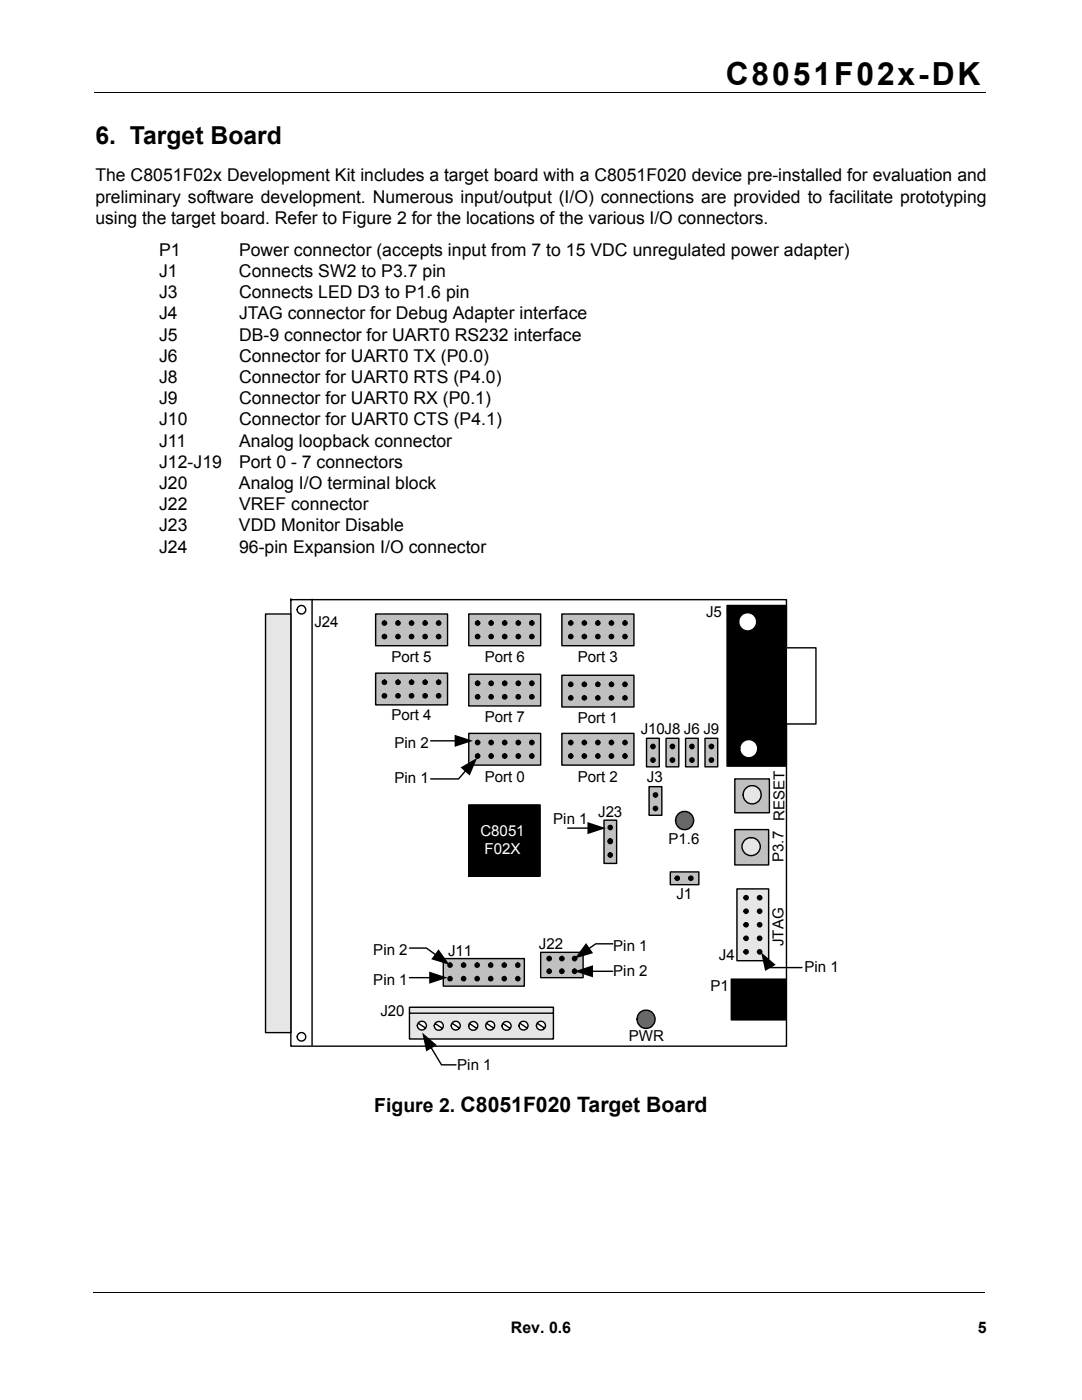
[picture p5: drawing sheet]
<svg xmlns="http://www.w3.org/2000/svg" width="216mm" height="279mm" viewBox="0 0 216 279" stroke-linecap="round" stroke-linejoin="round" font-family="sans-serif">
<path d="M18.8 18.4h177.8M18.6 257.9h177.8" fill="none" stroke="#000" stroke-width=".2"/>
<g fill="#fff">
<path d="M19.1 259.4h38.1v14.5h-38.1z"/>
<path d="M52.4 118.9h115.4v96h-115.4z"/>
</g>
<path d="M147 177.4h6.4v14.3h-6.4z" fill="#e6e6e6"/>
<path d="M147 177.4h6.4v14.3h-6.4z" fill="none" stroke="#000" stroke-width=".28"/>
<path d="M133.8 174h5.6v2.6h-5.6z" fill="#c0c0c0"/>
<path d="M58 119.7h98.9v89.1h-98.9M58 119.5v89.1M93.5 160.6h14.3v14.3h-14.3zM133.8 174h5.6v2.6h-5.6z" fill="none" stroke="#000" stroke-width=".28"/>
<path d="M93.5 160.6h14.3v14.3h-14.3z" fill="#000"/>
<path d="M146.6 155.4h6.9v6.8h-6.9z" fill="#c0c0c0"/>
<path d="M146.6 155.4h6.9v6.8h-6.9z" fill="none" stroke="#000" stroke-width=".28"/>
<path d="M146.6 165.6h6.8v7h-6.8z" fill="#c0c0c0"/>
<path d="M146.6 165.6h6.8v7h-6.8z" fill="none" stroke="#000" stroke-width=".28"/>
<circle cx="149.9" cy="169" r="1.8" fill="#e6e6e6"/>
<circle cx="149.9" cy="169" r="1.8" fill="none" stroke="#000" stroke-width=".28"/>
<circle cx="150.1" cy="158.6" r="1.8" fill="#e6e6e6"/>
<circle cx="150.1" cy="158.6" r="1.8" fill="none" stroke="#000" stroke-width=".28"/>
<circle cx="128.9" cy="203.4" r="1.82" fill="#656565"/>
<circle cx="128.9" cy="203.4" r="1.82" fill="none" stroke="#000" stroke-width=".28"/>
<circle cx="136.6" cy="163.7" r="1.83" fill="#656565"/>
<g fill="none" stroke="#000" stroke-width=".28">
<path d="M145.9 195.4h10.9v8.1h-10.9zM153.5 192.9l.2 .2h6.3"/>
<circle cx="135.1" cy="175.3" r=".43"/>
<circle cx="136.6" cy="163.7" r="1.83"/>
<circle cx="137.8" cy="175.3" r=".43"/>
<circle cx="148.9" cy="179.2" r=".41"/>
<circle cx="151.6" cy="179.2" r=".42"/>
<circle cx="148.9" cy="184.5" r=".41"/>
<circle cx="148.9" cy="187.2" r=".42"/>
<circle cx="148.9" cy="190" r=".42"/>
<circle cx="148.9" cy="181.8" r=".42"/>
<circle cx="151.6" cy="184.5" r=".42"/>
<circle cx="151.6" cy="187.2" r=".42"/>
<circle cx="151.6" cy="190" r=".42"/>
<circle cx="151.6" cy="181.8" r=".42"/>
</g>
<g fill="#000">
<path d="M151.9 190.1l2.9 2.5-2.1 1.2z"/>
<circle cx="135.1" cy="175.3" r=".43"/>
<circle cx="137.8" cy="175.3" r=".43"/>
<circle cx="148.9" cy="179.2" r=".41"/>
<circle cx="151.6" cy="179.2" r=".42"/>
<circle cx="148.9" cy="184.5" r=".41"/>
<circle cx="148.9" cy="187.2" r=".42"/>
<circle cx="148.9" cy="190" r=".42"/>
<circle cx="148.9" cy="181.8" r=".42"/>
<circle cx="151.6" cy="184.5" r=".42"/>
<circle cx="151.6" cy="187.2" r=".42"/>
<circle cx="151.6" cy="190" r=".42"/>
<circle cx="151.6" cy="181.8" r=".42"/>
</g>
<path d="M145.9 195.4h10.9v8.1h-10.9z" fill="#000"/>
<path d="M81.7 201h28.7v6.3h-28.7z" fill="#e6e6e6"/>
<path d="M81.7 201h28.7v6.3h-28.7zM81.7 202.2h28.7" fill="none" stroke="#000" stroke-width=".28"/>
<path d="M75 122.5h14.3v6.4h-14.3z" fill="#c0c0c0"/>
<g fill="none" stroke="#000" stroke-width=".28">
<path d="M75 122.5h14.3v6.4h-14.3z"/>
<circle cx="76.7" cy="124.3" r=".43"/>
<circle cx="76.7" cy="127" r=".43"/>
<circle cx="79.4" cy="124.3" r=".43"/>
<circle cx="79.4" cy="127.1" r=".43"/>
<circle cx="82.1" cy="127" r=".43"/>
<circle cx="82.1" cy="124.3" r=".43"/>
<circle cx="84.8" cy="127" r=".42"/>
<circle cx="84.8" cy="124.3" r=".43"/>
<circle cx="87.5" cy="124.3" r=".43"/>
<circle cx="87.5" cy="127" r=".43"/>
</g>
<g fill="#000">
<circle cx="76.7" cy="124.3" r=".43"/>
<circle cx="76.7" cy="127" r=".43"/>
<circle cx="79.4" cy="124.3" r=".43"/>
<circle cx="79.4" cy="127.1" r=".43"/>
<circle cx="82.1" cy="127" r=".43"/>
<circle cx="82.1" cy="124.3" r=".43"/>
<circle cx="84.8" cy="127" r=".42"/>
<circle cx="84.8" cy="124.3" r=".43"/>
<circle cx="87.5" cy="124.3" r=".43"/>
<circle cx="87.5" cy="127" r=".43"/>
</g>
<path d="M93.5 122.5h14.4v6.4h-14.4z" fill="#c0c0c0"/>
<g fill="none" stroke="#000" stroke-width=".28">
<path d="M93.5 122.5h14.4v6.4h-14.4z"/>
<circle cx="95.3" cy="124.3" r=".43"/>
<circle cx="95.3" cy="127" r=".43"/>
<circle cx="98" cy="124.3" r=".43"/>
<circle cx="98" cy="127" r=".43"/>
<circle cx="100.7" cy="127" r=".42"/>
<circle cx="100.7" cy="124.3" r=".43"/>
<circle cx="103.4" cy="127" r=".43"/>
<circle cx="103.4" cy="124.3" r=".43"/>
<circle cx="106.1" cy="124.3" r=".43"/>
<circle cx="106.1" cy="127" r=".43"/>
</g>
<g fill="#000">
<circle cx="95.3" cy="124.3" r=".43"/>
<circle cx="95.3" cy="127" r=".43"/>
<circle cx="98" cy="124.3" r=".43"/>
<circle cx="98" cy="127" r=".43"/>
<circle cx="100.7" cy="127" r=".42"/>
<circle cx="100.7" cy="124.3" r=".43"/>
<circle cx="103.4" cy="127" r=".43"/>
<circle cx="103.4" cy="124.3" r=".43"/>
<circle cx="106.1" cy="124.3" r=".43"/>
<circle cx="106.1" cy="127" r=".43"/>
</g>
<path d="M112.1 122.5h14.4v6.4h-14.4z" fill="#c0c0c0"/>
<g fill="none" stroke="#000" stroke-width=".28">
<path d="M112.1 122.5h14.4v6.4h-14.4z"/>
<circle cx="113.9" cy="127" r=".42"/>
<circle cx="113.9" cy="124.3" r=".43"/>
<circle cx="116.6" cy="124.3" r=".43"/>
<circle cx="116.6" cy="127.1" r=".43"/>
<circle cx="119.3" cy="124.3" r=".43"/>
<circle cx="119.3" cy="127" r=".42"/>
<circle cx="122" cy="124.3" r=".43"/>
<circle cx="122" cy="127.1" r=".43"/>
<circle cx="124.7" cy="124.3" r=".43"/>
<circle cx="124.7" cy="127" r=".43"/>
</g>
<g fill="#000">
<circle cx="113.9" cy="127" r=".42"/>
<circle cx="113.9" cy="124.3" r=".43"/>
<circle cx="116.6" cy="124.3" r=".43"/>
<circle cx="116.6" cy="127.1" r=".43"/>
<circle cx="119.3" cy="124.3" r=".43"/>
<circle cx="119.3" cy="127" r=".42"/>
<circle cx="122" cy="124.3" r=".43"/>
<circle cx="122" cy="127.1" r=".43"/>
<circle cx="124.7" cy="124.3" r=".43"/>
<circle cx="124.7" cy="127" r=".43"/>
</g>
<path d="M75 134.3h14.3v6.4h-14.3z" fill="#c0c0c0"/>
<g fill="none" stroke="#000" stroke-width=".28">
<path d="M75 134.3h14.3v6.4h-14.3z"/>
<circle cx="76.7" cy="136.2" r=".43"/>
<circle cx="76.7" cy="138.9" r=".43"/>
<circle cx="79.4" cy="136.2" r=".44"/>
<circle cx="79.4" cy="138.9" r=".43"/>
<circle cx="82.1" cy="136.1" r=".43"/>
<circle cx="82.1" cy="138.9" r=".43"/>
<circle cx="84.8" cy="138.9" r=".43"/>
<circle cx="84.8" cy="136.2" r=".44"/>
<circle cx="87.5" cy="136.2" r=".43"/>
<circle cx="87.5" cy="138.9" r=".43"/>
</g>
<g fill="#000">
<circle cx="76.7" cy="136.2" r=".43"/>
<circle cx="76.7" cy="138.9" r=".43"/>
<circle cx="79.4" cy="136.2" r=".44"/>
<circle cx="79.4" cy="138.9" r=".43"/>
<circle cx="82.1" cy="136.1" r=".43"/>
<circle cx="82.1" cy="138.9" r=".43"/>
<circle cx="84.8" cy="138.9" r=".43"/>
<circle cx="84.8" cy="136.2" r=".44"/>
<circle cx="87.5" cy="136.2" r=".43"/>
<circle cx="87.5" cy="138.9" r=".43"/>
</g>
<path d="M93.5 134.6h14.4v6.3h-14.4z" fill="#c0c0c0"/>
<g fill="none" stroke="#000" stroke-width=".28">
<path d="M93.5 134.6h14.4v6.3h-14.4z"/>
<circle cx="95.3" cy="139.1" r=".43"/>
<circle cx="95.3" cy="136.4" r=".42"/>
<circle cx="98" cy="136.4" r=".43"/>
<circle cx="98" cy="139.1" r=".43"/>
<circle cx="100.7" cy="136.4" r=".43"/>
<circle cx="100.7" cy="139.1" r=".43"/>
<circle cx="103.4" cy="136.4" r=".42"/>
<circle cx="103.4" cy="139.1" r=".42"/>
<circle cx="106.1" cy="139.1" r=".43"/>
<circle cx="106.1" cy="136.4" r=".42"/>
</g>
<g fill="#000">
<circle cx="95.3" cy="139.1" r=".43"/>
<circle cx="95.3" cy="136.4" r=".42"/>
<circle cx="98" cy="136.4" r=".43"/>
<circle cx="98" cy="139.1" r=".43"/>
<circle cx="100.7" cy="136.4" r=".43"/>
<circle cx="100.7" cy="139.1" r=".43"/>
<circle cx="103.4" cy="136.4" r=".42"/>
<circle cx="103.4" cy="139.1" r=".42"/>
<circle cx="106.1" cy="139.1" r=".43"/>
<circle cx="106.1" cy="136.4" r=".42"/>
</g>
<path d="M112.1 134.8h14.4v6.3h-14.4z" fill="#c0c0c0"/>
<g fill="none" stroke="#000" stroke-width=".28">
<path d="M112.1 134.8h14.4v6.3h-14.4z"/>
<circle cx="113.9" cy="136.6" r=".43"/>
<circle cx="113.9" cy="139.3" r=".43"/>
<circle cx="116.6" cy="139.3" r=".43"/>
<circle cx="116.6" cy="136.6" r=".43"/>
<circle cx="119.3" cy="136.6" r=".43"/>
<circle cx="119.3" cy="139.3" r=".43"/>
<circle cx="122" cy="136.6" r=".43"/>
<circle cx="122" cy="139.3" r=".43"/>
<circle cx="124.7" cy="139.3" r=".43"/>
<circle cx="124.7" cy="136.6" r=".43"/>
</g>
<g fill="#000">
<circle cx="113.9" cy="136.6" r=".43"/>
<circle cx="113.9" cy="139.3" r=".43"/>
<circle cx="116.6" cy="139.3" r=".43"/>
<circle cx="116.6" cy="136.6" r=".43"/>
<circle cx="119.3" cy="136.6" r=".43"/>
<circle cx="119.3" cy="139.3" r=".43"/>
<circle cx="122" cy="136.6" r=".43"/>
<circle cx="122" cy="139.3" r=".43"/>
<circle cx="124.7" cy="139.3" r=".43"/>
<circle cx="124.7" cy="136.6" r=".43"/>
</g>
<path d="M93.5 146.4h14.4v6.3h-14.4z" fill="#c0c0c0"/>
<g fill="none" stroke="#000" stroke-width=".28">
<path d="M93.5 146.4h14.4v6.3h-14.4z"/>
<circle cx="95.3" cy="150.9" r=".42"/>
<circle cx="95.3" cy="148.2" r=".43"/>
<circle cx="98" cy="148.2" r=".43"/>
<circle cx="98" cy="150.9" r=".42"/>
<circle cx="100.7" cy="148.2" r=".43"/>
<circle cx="100.7" cy="150.9" r=".43"/>
<circle cx="103.4" cy="150.9" r=".42"/>
<circle cx="103.4" cy="148.2" r=".42"/>
<circle cx="106.1" cy="150.9" r=".42"/>
<circle cx="106.1" cy="148.2" r=".43"/>
</g>
<g fill="#000">
<circle cx="95.3" cy="150.9" r=".42"/>
<circle cx="95.3" cy="148.2" r=".43"/>
<circle cx="98" cy="148.2" r=".43"/>
<circle cx="98" cy="150.9" r=".42"/>
<circle cx="100.7" cy="148.2" r=".43"/>
<circle cx="100.7" cy="150.9" r=".43"/>
<circle cx="103.4" cy="150.9" r=".42"/>
<circle cx="103.4" cy="148.2" r=".42"/>
<circle cx="106.1" cy="150.9" r=".42"/>
<circle cx="106.1" cy="148.2" r=".43"/>
</g>
<path d="M112.1 146.4h14.4v6.3h-14.4z" fill="#c0c0c0"/>
<g fill="none" stroke="#000" stroke-width=".28">
<path d="M112.1 146.4h14.4v6.3h-14.4z"/>
<circle cx="113.9" cy="148.2" r=".42"/>
<circle cx="113.9" cy="150.9" r=".43"/>
<circle cx="116.6" cy="148.2" r=".43"/>
<circle cx="116.6" cy="150.9" r=".43"/>
<circle cx="119.3" cy="148.2" r=".43"/>
<circle cx="119.3" cy="150.9" r=".43"/>
<circle cx="122" cy="148.2" r=".43"/>
<circle cx="122" cy="150.9" r=".43"/>
<circle cx="124.7" cy="148.2" r=".42"/>
<circle cx="124.7" cy="150.9" r=".43"/>
</g>
<g fill="#000">
<circle cx="113.9" cy="148.2" r=".42"/>
<circle cx="113.9" cy="150.9" r=".43"/>
<circle cx="116.6" cy="148.2" r=".43"/>
<circle cx="116.6" cy="150.9" r=".43"/>
<circle cx="119.3" cy="148.2" r=".43"/>
<circle cx="119.3" cy="150.9" r=".43"/>
<circle cx="122" cy="148.2" r=".43"/>
<circle cx="122" cy="150.9" r=".43"/>
<circle cx="124.7" cy="148.2" r=".42"/>
<circle cx="124.7" cy="150.9" r=".43"/>
</g>
<path d="M129.5 157h2.6v5.7h-2.6z" fill="#c0c0c0"/>
<g fill="none" stroke="#000" stroke-width=".28">
<path d="M145.1 120.8h11.8v32.1h-11.8zM129.5 157h2.6v5.7h-2.6z"/>
<circle cx="130.8" cy="158.6" r=".42"/>
<circle cx="130.8" cy="161.3" r=".43"/>
</g>
<g fill="#000">
<circle cx="130.8" cy="158.6" r=".42"/>
<circle cx="130.8" cy="161.3" r=".43"/>
</g>
<path d="M145.1 120.8h11.8v32.1h-11.8z" fill="#000"/>
<circle cx="149.2" cy="124.1" r="1.82" fill="#fff"/>
<circle cx="149.2" cy="124.1" r="1.82" fill="none" stroke="#000" stroke-width=".28"/>
<circle cx="149.4" cy="149.4" r="1.8" fill="#fff"/>
<circle cx="149.4" cy="149.4" r="1.8" fill="none" stroke="#000" stroke-width=".28"/>
<path d="M156.9 129.3h5.9v15.2h-5.9z" fill="#fff"/>
<path d="M156.9 129.3h5.9v15.2h-5.9z" fill="none" stroke="#000" stroke-width=".28"/>
<path d="M88.5 191.3h16.1v5.5h-16.1z" fill="#c0c0c0"/>
<g fill="none" stroke="#000" stroke-width=".28">
<path d="M88.5 191.3h16.1v5.5h-16.1z"/>
<circle cx="89.8" cy="192.6" r=".41"/>
<circle cx="89.8" cy="195.3" r=".43"/>
<circle cx="92.5" cy="195.3" r=".42"/>
<circle cx="92.5" cy="192.6" r=".41"/>
<circle cx="95.2" cy="195.3" r=".43"/>
<circle cx="95.2" cy="192.6" r=".42"/>
<circle cx="97.9" cy="195.3" r=".43"/>
<circle cx="97.9" cy="192.6" r=".42"/>
<circle cx="100.6" cy="195.3" r=".42"/>
<circle cx="100.6" cy="192.6" r=".41"/>
<circle cx="103.3" cy="195.3" r=".42"/>
<circle cx="103.3" cy="192.6" r=".41"/>
</g>
<g fill="#000">
<circle cx="89.8" cy="192.6" r=".41"/>
<circle cx="89.8" cy="195.3" r=".43"/>
<circle cx="92.5" cy="195.3" r=".42"/>
<circle cx="92.5" cy="192.6" r=".41"/>
<circle cx="95.2" cy="195.3" r=".43"/>
<circle cx="95.2" cy="192.6" r=".42"/>
<circle cx="97.9" cy="195.3" r=".43"/>
<circle cx="97.9" cy="192.6" r=".42"/>
<circle cx="100.6" cy="195.3" r=".42"/>
<circle cx="100.6" cy="192.6" r=".41"/>
<circle cx="103.3" cy="195.3" r=".42"/>
<circle cx="103.3" cy="192.6" r=".41"/>
</g>
<circle cx="107.9" cy="204.7" r=".89" fill="#fff"/>
<g fill="none" stroke="#000" stroke-width=".28">
<path d="M107.3 204.3l1.3 .8"/>
<circle cx="107.9" cy="204.7" r=".89"/>
</g>
<circle cx="84.2" cy="204.7" r=".89" fill="#fff"/>
<g fill="none" stroke="#000" stroke-width=".28">
<path d="M83.6 204.3l1.2 .8"/>
<circle cx="84.2" cy="204.7" r=".89"/>
</g>
<circle cx="87.5" cy="204.8" r=".89" fill="#fff"/>
<g fill="none" stroke="#000" stroke-width=".28">
<path d="M86.9 204.3l1.3 .9"/>
<circle cx="87.5" cy="204.8" r=".89"/>
</g>
<circle cx="90.9" cy="204.7" r=".88" fill="#fff"/>
<g fill="none" stroke="#000" stroke-width=".28">
<path d="M90.3 204.3l1.3 .8"/>
<circle cx="90.9" cy="204.7" r=".88"/>
</g>
<circle cx="94.4" cy="204.7" r=".89" fill="#fff"/>
<g fill="none" stroke="#000" stroke-width=".28">
<path d="M93.8 204.3l1.3 .9"/>
<circle cx="94.4" cy="204.7" r=".89"/>
</g>
<circle cx="97.8" cy="204.7" r=".88" fill="#fff"/>
<g fill="none" stroke="#000" stroke-width=".28">
<path d="M97.2 204.3l1.2 .8"/>
<circle cx="97.8" cy="204.7" r=".88"/>
</g>
<circle cx="101.1" cy="204.7" r=".88" fill="#fff"/>
<g fill="none" stroke="#000" stroke-width=".28">
<path d="M100.5 204.3l1.2 .9"/>
<circle cx="101.1" cy="204.7" r=".88"/>
</g>
<circle cx="104.4" cy="204.7" r=".88" fill="#fff"/>
<g fill="none" stroke="#000" stroke-width=".28">
<path d="M103.8 204.3l1.3 .8"/>
<circle cx="104.4" cy="204.7" r=".88"/>
</g>
<path d="M120.5 163.7h2.5v8.6h-2.5z" fill="#c0c0c0"/>
<g fill="none" stroke="#000" stroke-width=".28">
<path d="M120.5 163.7h2.5v8.6h-2.5z"/>
<circle cx="121.8" cy="167.9" r=".42"/>
<circle cx="121.8" cy="165.2" r=".42"/>
<circle cx="121.8" cy="170.6" r=".42"/>
</g>
<g fill="#000">
<circle cx="121.8" cy="167.9" r=".42"/>
<circle cx="121.8" cy="165.2" r=".42"/>
<circle cx="121.8" cy="170.6" r=".42"/>
</g>
<circle cx="60.1" cy="206.9" r=".84" fill="#fff"/>
<circle cx="60.1" cy="206.9" r=".84" fill="none" stroke="#000" stroke-width=".28"/>
<circle cx="60.2" cy="121.7" r=".85" fill="#fff"/>
<g fill="none" stroke="#000" stroke-width=".28">
<path d="M62.3 119.6v89"/>
<circle cx="60.2" cy="121.7" r=".85"/>
</g>
<path d="M53 122.5h5v83.6h-5z" fill="#e6e6e6"/>
<path d="M53 122.5h5v83.6h-5z" fill="none" stroke="#000" stroke-width=".28"/>
<path d="M107.9 190.1h8.5v5h-8.5z" fill="#c0c0c0"/>
<g fill="none" stroke="#000" stroke-width=".28">
<path d="M85.9 147.8h5.1M93 153.7l-1.5 1.7h-5.6M81.7 189.2h3.4l1.9 1.4M81.7 195.1h4.3M107.9 190.1h8.5v5h-8.5zM118 193.8h4.3M122.3 188.4h-3.4l-1.5 1M86 209l2.1 3.5h2.9"/>
<circle cx="109.6" cy="193.8" r=".42"/>
<circle cx="109.6" cy="191.3" r=".43"/>
<circle cx="112.1" cy="191.3" r=".43"/>
<circle cx="112.1" cy="193.9" r=".43"/>
<circle cx="114.6" cy="191.3" r=".43"/>
<circle cx="114.6" cy="193.9" r=".43"/>
</g>
<g fill="#000">
<path d="M90.7 146.6l3.7 1.2-3.7 1.3zM91.9 153.2l3.3-2-1.5 3.6zM85.6 193.9l3.7 1.2-3.7 1.2zM87.5 189.5l2.2 3.1-3.6-1.2zM114.7 193.8l3.6-1.2v2.5zM116.9 188.2l1.4 2-3.6 1.1zM84.2 206.1l3 2.5-2.2 1.2z"/>
<circle cx="109.6" cy="193.8" r=".42"/>
<circle cx="109.6" cy="191.3" r=".43"/>
<circle cx="112.1" cy="191.3" r=".43"/>
<circle cx="112.1" cy="193.9" r=".43"/>
<circle cx="114.6" cy="191.3" r=".43"/>
<circle cx="114.6" cy="193.9" r=".43"/>
</g>
<path d="M140.7 147.3h2.5v5.7h-2.5z" fill="#c0c0c0"/>
<g fill="none" stroke="#000" stroke-width=".28">
<path d="M140.7 147.3h2.5v5.7h-2.5z"/>
<circle cx="141.9" cy="149" r=".42"/>
<circle cx="142" cy="151.7" r=".42"/>
</g>
<g fill="#000">
<circle cx="141.9" cy="149" r=".42"/>
<circle cx="142" cy="151.7" r=".42"/>
</g>
<path d="M136.8 147.3h2.5v5.7h-2.5z" fill="#c0c0c0"/>
<g fill="none" stroke="#000" stroke-width=".28">
<path d="M136.8 147.3h2.5v5.7h-2.5z"/>
<circle cx="138.1" cy="149" r=".43"/>
<circle cx="138.1" cy="151.7" r=".43"/>
</g>
<g fill="#000">
<circle cx="138.1" cy="149" r=".43"/>
<circle cx="138.1" cy="151.7" r=".43"/>
</g>
<path d="M132.9 147.3h2.5v5.7h-2.5z" fill="#c0c0c0"/>
<g fill="none" stroke="#000" stroke-width=".28">
<path d="M132.9 147.3h2.5v5.7h-2.5z"/>
<circle cx="134.2" cy="149" r=".43"/>
<circle cx="134.2" cy="151.7" r=".43"/>
</g>
<g fill="#000">
<circle cx="134.2" cy="149" r=".43"/>
<circle cx="134.2" cy="151.7" r=".43"/>
</g>
<path d="M129 147.3h2.6v5.7h-2.6z" fill="#c0c0c0"/>
<g fill="none" stroke="#000" stroke-width=".28">
<path d="M129 147.3h2.6v5.7h-2.6zM113.3 165.3h4.2"/>
<circle cx="130.3" cy="149" r=".43"/>
<circle cx="130.3" cy="151.7" r=".43"/>
</g>
<g fill="#000">
<path d="M117.2 164.1l3.7 1.2-3.7 1.2z"/>
<circle cx="130.3" cy="149" r=".43"/>
<circle cx="130.3" cy="151.7" r=".43"/>
</g>
<text font-size="6.3" x="144.8" y="16.9">C8051F02x-DK</text>
<text font-size="4.9" x="19" y="28.7">6. Target Board</text>
<text font-size="3.9" x="74.7" y="221.9">Figure 2. C8051F020 Target Board</text>
<g font-size="3.5">
<text x="19" y="36.2">The C8051F02x Development Kit includes a target board with a C8051F020 device pre-installed for evaluation and</text>
<text x="19.1" y="40.4">preliminary software development. Numerous input/output (I/O) connections are provided to facilitate prototyping</text>
<text x="19.1" y="44.7">using the target board. Refer to Figure 2 for the locations of the various I/O connectors.</text>
<text x="31.7" y="51">P1</text>
<text x="47.7" y="51">Power connector (accepts input from 7 to 15 VDC unregulated power adapter)</text>
<text x="31.7" y="55.3">J1</text>
<text x="31.7" y="59.5">J3</text>
<text x="47.7" y="55.3">Connects SW2 to P3.7 pin</text>
<text x="47.7" y="59.5">Connects LED D3 to P1.6 pin</text>
<text x="31.7" y="63.7">J4</text>
<text x="47.7" y="63.7">JTAG connector for Debug Adapter interface</text>
<text x="31.7" y="68">J5</text>
<text x="47.7" y="68">DB-9 connector for UART0 RS232 interface</text>
<text x="31.7" y="72.2">J6</text>
<text x="31.7" y="76.4">J8</text>
<text x="47.7" y="72.2">Connector for UART0 TX (P0.0)</text>
<text x="47.7" y="76.4">Connector for UART0 RTS (P4.0)</text>
<text x="31.7" y="80.7">J9</text>
<text x="47.7" y="80.7">Connector for UART0 RX (P0.1)</text>
<text x="31.7" y="84.9">J10</text>
<text x="31.7" y="89.1">J11</text>
<text x="47.7" y="84.9">Connector for UART0 CTS (P4.1)</text>
<text x="47.7" y="89.1">Analog loopback connector</text>
<text x="31.7" y="93.4">J12-J19</text>
<text x="47.7" y="93.4">Port 0 - 7 connectors</text>
<text x="31.7" y="97.6">J20</text>
<text x="31.7" y="101.8">J22</text>
<text x="47.7" y="97.6">Analog I/O terminal block</text>
<text x="47.7" y="101.8">VREF connector</text>
<text x="31.7" y="106.1">J23</text>
<text x="47.7" y="106.1">VDD Monitor Disable</text>
<text x="31.7" y="110.3">J24</text>
<text x="47.7" y="110.3">96-pin Expansion I/O connector</text>
</g>
<g font-size="3.2">
<text x="102" y="266">Rev. 0.6</text>
<text x="195.1" y="266">5</text>
</g>
<g font-size="3">
<text x="62.7" y="125.2">J24</text>
<text x="140.9" y="123.1">J5</text>
<text x="78.1" y="132.2">Port 5</text>
<text x="96.7" y="132.2">Port 6</text>
<text x="115.3" y="132.2">Port 3</text>
<text x="78.1" y="143.7">Port 4</text>
<text x="96.7" y="144">Port 7</text>
<text x="78.7" y="149.2">Pin 2</text>
<text x="115.3" y="144.2">Port 1</text>
<text x="127.9" y="146.5">J10J8 J6 J9</text>
<text x="78.7" y="156.4">Pin 1</text>
<text x="96.7" y="156">Port 0</text>
<text x="115.3" y="156">Port 2</text>
<text x="129.1" y="156.1">J3</text>
<text x="110.4" y="164.5">Pin 1</text>
<text x="119.3" y="163.1">J23</text>
<text x="133.4" y="168.5">P1.6</text>
<text x="156.3" y="172" transform="rotate(-90 156.3 172)">P3.7 RESET</text>
<text x="135" y="179.5">J1</text>
<text x="74.5" y="190.6">Pin 2</text>
<text x="89.4" y="190.9">J11</text>
<text x="107.5" y="189.3">J22</text>
<text x="122.4" y="189.7">Pin 1</text>
<text x="143.5" y="191.6">J4</text>
<text x="156.3" y="188.8" transform="rotate(-90 156.3 188.8)">JTAG</text>
<text x="74.5" y="196.6">Pin 1</text>
<text x="122.4" y="194.9">Pin 2</text>
<text x="141.8" y="197.7">P1</text>
<text x="160.5" y="194">Pin 1</text>
<text x="75.9" y="202.7">J20</text>
<text x="125.5" y="207.8">PWR</text>
<text x="91.2" y="213.5">Pin 1</text>
</g>
<g font-size="3" fill="#fff">
<text x="95.9" y="166.9">C8051</text>
<text x="96.7" y="170.5">F02X</text>
</g>
</svg>
